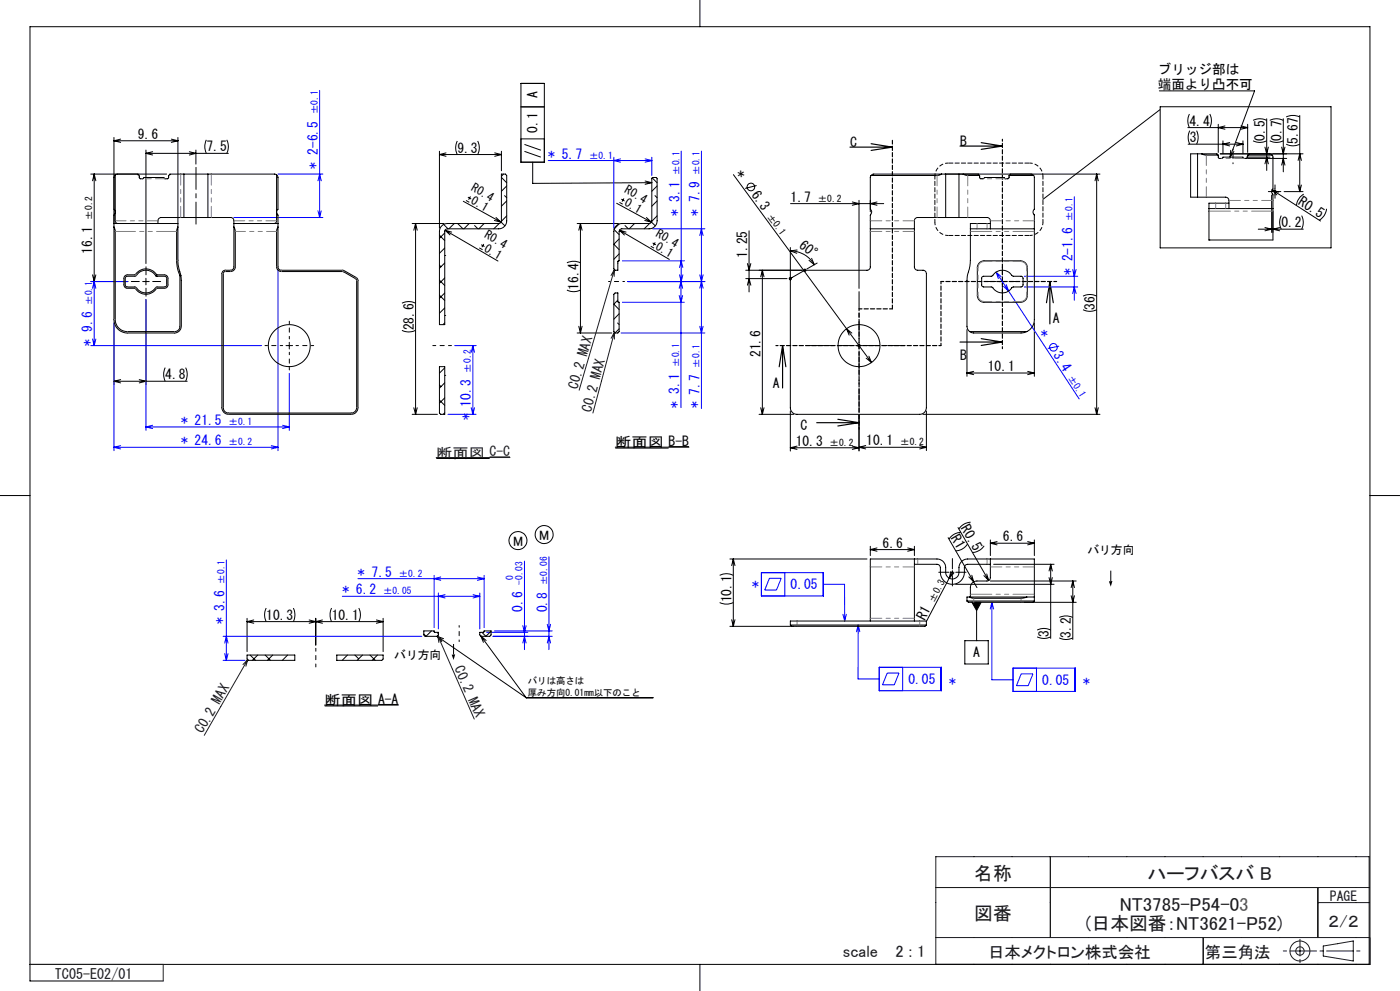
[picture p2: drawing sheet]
<svg xmlns="http://www.w3.org/2000/svg" width="420mm" height="297mm" viewBox="0 0 420 297" stroke-linecap="round" stroke-linejoin="round" font-family="sans-serif">
<g fill="none" stroke="#00f" stroke-width=".3">
<path d="M95.9 27.1v38.1M83.4 52.2h13.5M95.4 54.2l.5-2 .5 2M164.5 48.1h31M184.1 47.1v21.3M186.1 47.6l-2 .5 2 .5M193.5 47.6l2 .5M195.5 47.1v5.5M195.5 48.1l-2 .5M204.4 45.3v39.1l.5-2M210.4 45.3v77.1M322.3 59v31"/>
<path d="M70.2 65.2h26.7M95.4 63.2l.5 2M96.4 63.2l-.5 2M186.7 78.2h18.7M195.8 68.6h15.7M209.9 70.6l.5-2 .5 2M27.2 84.4h11.2M28.3 84.4v19.2M28.3 84.4l.5 2M28.3 84.4l-.5 2M34.2 96.8v38.3M43.8 89.8v39.2"/>
<path d="M83.4 81v54.1M186.3 99.8h25.2M186.7 90.6h18.6M188.3 84.4h23.2M203.8 86.4l.5-2v37.8M203.8 88.6l.5 2 .5-2M203.9 82.4l.9 4M203.9 80.2l.5-2 .5 2M209.9 82.4l1 4M209.9 97.8l.5 2 .5-2M210.9 82.4l-1 4M298.8 81.6l3.8 5.6"/>
<path d="M298.8 81.6l.7 1.9M298.8 81.6l1.6 1.3M301.1 85.8l1.5 1.4M301.9 85.3l.7 1.9M302.6 87.2l21.1 32.4M307.3 82.8h16M307.3 86h16M321.8 80.8l.5 2 .5-2M321.8 88l.5-2 .5 2M27.2 103.6h51.3M27.8 101.6l.5 2M28.8 101.6l-.5 2"/>
<path d="M86.8 111.9v17.1M136.4 103.6h6.4M141.9 103.6v20.6M141.9 103.6l.4 2M141.9 103.6l-.5 2M317.7 103.7l-3.4 .7M34.2 134.1h49.2M34.2 134.1l2 .4M36.2 133.6l-2 .5M43.8 127.9h43M43.8 127.9l2 .5M45.8 127.5l-2 .4"/>
<path d="M81.4 133.6l2 .5M83.4 134.1l-2 .4M84.8 127.5l2 .4M86.8 127.9l-2 .5M134.4 124.2h8.4M141.4 122.2l.5 2M142.3 122.2l-.4 2M67.9 167.8v30.1M102.7 178.7h41.2M107.4 173.4h37.8M130.2 172.4v15.7M131.5 177.7v10.8"/>
<path d="M132.2 172.9l-2 .5 2 .5M133.5 178.2l-2 .5 2 .5M141.9 178.2l2 .5M143.2 172.9l2 .5M143.9 177.7v10.8M143.9 178.7l-2 .5M145.2 172.4v15.7M145.2 173.4l-2 .5M157.3 168.2v26.5M164.7 166.9v27.8M228.4 171.6h18.6v7h-18.6zM230.8 173.3h3.6l-1.5 3.5h-3.5z"/>
<path d="M235.4 171.6v7M247 175.1h6.4v11M66.9 190.7h59.6M66.9 197.9h6.6M67.4 195.9l.5 2M67.4 192.7l.5-2 .5 2M68.4 195.9l-.5 2M146 189.5h12.3M147.9 190.7h17.8M148.3 189.1h17.4M156.8 192.7l.5-2 .5 2M156.8 187.5l.5 2 .5-2"/>
<path d="M164.2 192.7l.5-2 .5 2M164.2 187.1l.5 2 .5-2M252.9 184.1l.5 2M253.9 184.1l-.5 2M257.5 187.3l-.1 16.2h6.4M257.5 187.3l.5 2M257.5 187.3l-.5 2M263.8 200h18.6v7h-18.6zM270.8 200v7M297.6 180.5v23.2h6.3M297.6 180.5l.5 2M297.6 180.5l-.5 2"/>
<path d="M266.2 201.7h3.5l-1.4 3.5h-3.5zM303.9 200.2h18.6v7h-18.6zM306.4 202h3.5l-1.4 3.5h-3.6zM310.9 200.2v7"/>
<circle cx="316" cy="104.1" r="1.15"/>
</g>
<g fill="none" stroke="#000" stroke-width=".3">
<path d="M210 0v8M156.3 25h7v23.6h-7zM156.3 32h7M347.8 27.2h28.6l-7.4 19.9M348 32.9l-35.1 26.9M348.1 32h51.2v42.3h-51.2zM356.3 38.2h18M356.8 34.2l-.5 1.9 .5 2.1M356.9 39.2l-.5 1.8 .5 2.2M359 39.2l.4 1.8-.4 2.2M362.9 34.2l.5 1.9-.5 2.1M365.5 37.2v8.5"/>
<path d="M367.5 37.7l-2 .5 2 .5M372.3 37.7l2 .5M374.3 37.2v8.5M374.3 38.2l-2 .5M375.9 36.1l1.9-.5 2.2 .5M380 35.6v15.5M380.9 36.1l1.9-.5 2.2 .5M385 35.6v15.9M385.9 35.1l1.5-.5h1l1.5 .5M389.9 34.6v22.8M27.2 52.2h22.8M28.3 52.2v32.2"/>
<path d="M28.3 52.2l.5 2M28.3 52.2l-.5 2M34.2 41.2v25.9M34.2 42.2h19.2M34.2 42.2l2 .5M34.6 52.4v13.8l.3 .6 .5 .2M34.6 52.4l-.4 .8M35.2 52.2l-.6 .2M36.2 41.7l-2 .5M41.4 52.2l.4 .4v.8l.3 .2 .9-.1 .2-.3h6l.3 .4h.8l.7-1.4h4.2M43.8 45v34M43.8 46h24.7"/>
<path d="M43.8 46l2 .5M45.8 45.5l-2 .5M51.4 41.7l2 .5M53.4 41.2v25.9M53.4 42.2l-2 .5M55.2 52.2h7.2M55.2 52.2v13M56.8 45.5l2 .5-2 .5M58.8 45v4.2M61.9 41.9l-.4 1.6v.9l.4 1.6M62.4 52.2h20.1l.5 .2M62.4 52.2v13"/>
<path d="M68 41.9l.5 1.9-.5 2.2M83 52.4v13.8a.78 .78 0 0 1-.8 .8M83 52.4l.4 .8v9.5a1.23 1.23 0 0 0 0 1.8v2.5M131.8 45.3v23.1M131.8 46.3h18.6M131.8 46.3l2 .5M133.8 45.8l-2 .5M137.2 42.3l-.5 1.8 .5 2.2M140.4 59.1l1 .6M141.1 58.9l-.5 1M143.3 42.3l.5 1.8-.5 2.2M148.4 45.8l2 .5"/>
<path d="M150.4 45.3v5.9M150.4 46.3l-2 .5M150.4 53.2l1.6 1.6M151.1 52.2l-.7 .6M151.4 58.6l.6 .7M152 55.7l-1.6 1.6M156.3 41.6h7M157.3 45.4l4.9 1.7M157.3 43.3l4.9 1.7M159.8 48.6v6.4l35.7-.3M186.4 59.7l1 .6M187.2 59.5l-.6 .9"/>
<path d="M193.5 54.3l2 .4M195.5 54.7l-2 .5M195.7 53.3l1.4 1.5M195.7 53.3l1.1-.1 .3 .3v12.7a2.41 2.41 0 0 1-2.4 2.4h-8.2l-.6 .3-.2 9.3-.4 .1v2.7h-.8l-.3-.4v-11.2a2.41 2.41 0 0 1 2.3-2.4h8.2l.7-.4zM196.5 58.6l.6 .7M197.1 55.7l-1.6 1.6M220 52.3l41.4 56.4M227 55.6l-3.4 .9M261.3 52.6l-.2 .5v10.4M282.5 52.2l-1.4 .4h-19.8M282.5 52.2h1.2M282.5 52.2h-20.4l-.8 .4"/>
<path d="M283.5 52.2h46.5M283.7 52.2h4M283.7 52.2v13M287.7 52.2h1.2l1.4 .4h3.6M287.7 52.2v13M293.5 52.2l.4 .4M293.9 52.6v.7l.3 .3 .9-.1 .2-.3h6l.3 .4h.8l.3-.3 .1-.7M302.8 52.6h7.3M303.1 52.2l-.3 .4M309.3 52.2l.8 .4M310.1 52.6l.2 .4v9.7a1.44 1.44 0 0 0 0 1.8v4.1M329 52.2v72"/>
<path d="M329 52.2l.5 2M329 52.2l-.5 2M356.4 43.2h16.5M359.3 59.1h8.4a1.3 1.3 0 0 1 1 1.8v1.6M359.3 46.1h1.2M359.3 46.1h-2.1v13h2.1M359.3 46.1v13M360.5 46.1l1.4 .4h3.5M360.5 46.1h4.6l.3 .4M365.4 46.5l.1 .7 .2 .3h.9l.3-.4h6l.3 .4h.9l.2-1M366.1 46.1h24.8M366.9 42.2v3.9"/>
<path d="M368.9 42.7l-2 .5 2 .5M369.2 45l-.2 2.1M370.2 45.4l-1.2 1.7M370.9 42.7l2 .5M372.9 42.2v3.9M372.9 43.2l-2 .5M373.9 47.1h7.1M374.3 47.5h11.7M374.3 46.5h7.4M374.7 46.1l-.4 .4M375.9 42.2l1.9 .5 2.2-.5M379.5 44.1l.5 2 .5-2"/>
<path d="M379.5 49.1l.5-2 .5 2M380.9 46.1l.8 .4M380.9 42.2l1.9 .5 2.2-.5M381.5 58.5v11.2M381.5 57.4h2M381.6 56.9l14.6 9.3M381.6 56.9l1.4 1.5M381.6 56.9l2 .7M381.7 46.5l.2 .5v9.7a1.32 1.32 0 0 0 0 1.7v4.1M382.5 56.4v2.1M384.5 44.1l.5 2 .5-2M384.5 49.5l.5-2 .5 2"/>
<path d="M385.2 57.4h5.7M385.9 43.2l1.8 .5 2.2-.5M389.4 48.1l.5-2 .5 2M389.4 55.5l.5 1.9M390.4 55.5l-.5 1.9M391.1 58.2l-1.6 1.6-.6 1.8M34.2 68l.4 1v26.8a3.6 3.6 0 0 0 3.6 3.6h14.2a1.57 1.57 0 0 0 1.6-1.6v-15.2M34.2 68v27.8a4 4 0 0 0 4 4h14.2a2.05 2.05 0 0 0 2-2l-.1-15.3M34.2 68v-1h19.2v1M34.2 62.7a1.23 1.23 0 0 1 0 1.8M53.4 68l-.4 1.4v8.6a11.2 11.2 0 0 0 1 4.6M53.4 68v10.5l.9 4"/>
<path d="M55.2 65.2h7.2M55.2 65.2h-6.8a1.45 1.45 0 0 0-1 1.8M62.4 65.2h6.8a1.45 1.45 0 0 1 1 1.8M70.2 68l.4 1.4v10.6a1.45 1.45 0 0 1-1.4 1.4h-1.7l-.5 .5v40.3a1.57 1.57 0 0 0 1.6 1.6h36.8a1.63 1.63 0 0 0 1.6-1.6l-.1-38.5-4-2.3h-18.5a1.45 1.45 0 0 1-1.4-1.4v-10.6l.4-1.4M70.2 68v12a1.02 1.02 0 0 1-1 1h-1.6a1.02 1.02 0 0 0-1 1v40.2a1.99 1.99 0 0 0 2 2h36.8a1.99 1.99 0 0 0 2-2l-.1-38.5-.4-.5-3.9-2.2h-18.6a1.02 1.02 0 0 1-1-1v-12M70.2 67v1M70.2 67h13.2M83.4 67v1M123.6 67h9.6M124.7 67v57.2M124.7 67l.5 2M124.7 67l-.6 2"/>
<path d="M131.8 79.5l.5 .4M131.8 70.5l1.6 1.6M132.5 67.7l.8-.5 .9-.2 15.9-.2 .3-.4v-14.2h1.2l.4 .4v13.6a2.41 2.41 0 0 1-2.4 2.4h-15.4l-.6 .3-.2 28.4h-1.6v-27.9l.2-.9zM133.1 67.3l1.3 1.3M133.4 76.6h.1M133.4 69.8l-1.6 1.6M133.4 74.3l-1.6 1.6M133.4 78.8l-1.6 1.6M133.5 69l15.9 9.2M133.5 69l1.5 1.4M133.5 69l2 .6M136.3 67l-1.6 1.6"/>
<path d="M137.3 67l1.6 1.6M139 60.3l11.3 6.3M139.8 60.1l1 .5M140.8 67l-1.6 1.6M142.4 67.6l1 1M143.8 74.3l1 .6M144.4 73.3l.9 .6M145.1 73.1l-.5 1M145.2 67l-1.5 1.6M148.3 66.1l2 .5M148.8 65.2l1.5 1.4M149.8 67l-1.7 1.6"/>
<path d="M150.3 66.6l1.2 1.1M152 60.2l-1.6 1.6M152 64.7l-1.6 1.6M170.1 78.8l1.5-.5h1l1.5 .5M173.1 67h12.4M174.1 67v32.8M174.1 67l.5 2M174.1 67l-.5 2M184.2 68.8l1.5 1.5M185 60.9l10.4 5.7M185.3 78.8v.1M185.7 67.1l-1.4 1.5"/>
<path d="M185.7 71.6l-1.6 1.6 1.6 1.6M185.7 76.1l-1.6 1.6M185.8 60.6l1 .6M185.8 69l15 8.7M185.8 69l1.5 1.4M185.8 69l2 .6M187.5 67.6l1 1M190.4 67l-1.6 1.6M193.4 66.1l2 .5M193.9 65.2l1.5 1.4M194.9 67l-1.6 1.6M195.2 73.8l1 .6"/>
<path d="M195.4 66.6l1.2 1.1M195.8 72.8l1 .6M196.6 72.6l-.6 1M197.1 60.2l-1.6 1.6M197.1 64.7l-1.6 1.6M224.2 79l.5 2 .5-2M224.7 69.2v18.3M237.1 75.2a8.3 8.3 0 0 1 7.2 4.1M237.1 75.2l1.9 .7M237.2 61h27.9M239.1 74.9l-2 .3M242.7 78l1.6 1.3"/>
<path d="M243.5 77.4l.8 1.9M245.1 78.8l-3 1.8M255.7 60.5l2 .5-2 .5M257.7 60v26.4M261.1 62.7a1.35 1.35 0 0 1 0 1.8v4.1M261.1 68.6v11.4a1.02 1.02 0 0 1-1 1h-19.2M261.1 68.6h13.2M263.1 60.5l-2 .5 2 .5M274.3 68.6v11.4a1.02 1.02 0 0 0 1 1h1.6a1.02 1.02 0 0 1 1 1v40.2a1.99 1.99 0 0 1-2 2h-36.8a1.99 1.99 0 0 1-2-2v-48M283.7 65.2h-8.4a1.23 1.23 0 0 0-1 1.8v1.6M283.7 65.2h4M287.7 65.2h8.4a1.26 1.26 0 0 1 1 1.8v1.6"/>
<path d="M291.1 68.6h6M291.1 68.6v10.3l-1 5.1v13.8l.2 .9 .6 .7M293.8 78.8l1.4-.6h11a1.99 1.99 0 0 1 2 2v8.4a1.99 1.99 0 0 1-2 2h-11a2.05 2.05 0 0 1-2-2v-8.4zM297.1 67h-6v1.6M297.1 68.6h13.2M310.3 68.6v27.2a3.9 3.9 0 0 1-2.3 3.6M362.7 62.5h6M362.7 62.5v9.4M362.7 71.9h.1M368.7 60.9h-6v1.6M368.7 62.5h13.2M377.5 68.7h13.5"/>
<path d="M379.5 68.2l2 .5-2 .5M381.9 62.5v9.4h-19.2M383.9 68.2l-2 .5 2 .5M384.4 64.6l-.5 1.9 .5 2.2M390.5 64.6l.5 1.9-.5 2.2M398 62.6l-.8 2.1-1.4 1.3M27.2 84.4h11.2M27.8 82.4l.5 2M28.8 82.4l-.5 2M34.2 96.8v18.4M37.5 82.7l.7-.3h2.2a4 4 0 0 1 6.6 0h2.4a1.02 1.02 0 0 1 1 1v2a.97 .97 0 0 1-1 1h-2.3a4 4 0 0 1-6.7 0h-2.2a.97 .97 0 0 1-1-1v-2zM37.7 83l.4-.2h2.5a3.7 3.7 0 0 1 6.2-.1l2.7 .1 .5 .6-.2 2.4-2.8 .2a3.9 3.9 0 0 1-5.4 1l-1-1-2.9-.2-.1-.4z"/>
<path d="M42.8 84.4h2M43.8 83.4v2M43.8 89.8v25.4M47 82.4l-.2 .3M54.3 82.5l-.3 .1M120.6 99l1.8 .5 2.3-.5M120.6 90.9l1.8-.5 2.3 .5M131.8 88.5l1.6 1.6M131.8 84l1.6 1.6M133.4 94.5h.1M133.4 83.3l-1.6 1.6M133.4 87.8l-1.6 1.6"/>
<path d="M133.4 92.3l-1.6 1.6M133.4 96.8l-.5 .5M170.1 86.9l1.8 .5 2.2-.5M173.1 99.8h10.5M173.6 97.8l.5 2M174.6 97.8l-.5 2M184.2 88.2l.3-.4h.8v2.6l.4 .2v8.8l-.4 .4h-.8l-.3-.4zM185.2 87.8l.1 .1M185.3 96.8l.4 .5M185.3 90l-1.2 1.2 1.6 1.6M185.7 94l-1.6 1.7M185.7 98.6l-1.2 1.2"/>
<path d="M223.7 81h17M223.7 83.5h12.4M224.2 85.5l.5-2 .5 2M228.7 81v43.2M228.7 81l.5 2M228.7 81l-.5 2M236.6 83.5h1M236.7 83.1l.8 .8M237.5 83.1l-.8 .8M241.1 80.6l.7 .7M241.4 80.5v1M241.7 81l-4.1 2.2-.5 .9"/>
<path d="M241.8 80.6l-.7 .7M255.6 99.8l-1.6-1.3 .7 1.9M290.1 98.8v14M290.9 99.4l1.2 .4h14.2l1.7-.4M290.9 99.4h17.1M294.6 83l.4-.2h2.5a3.9 3.9 0 0 1 5.4-1.1l.9 1.1h2.6l.5 .6-.2 2.4-2.8 .2a3.7 3.7 0 0 1-6.3 0l-2.9-.2-.2-.3zM299.7 84.4h2M300.7 83.4v2M310.3 96.8v16M324.9 92.8l1.9 .5 2.2-.5M324.9 88.8l1.9-.5 2.2 .5M34.2 114.3h22"/>
<path d="M34.2 114.3l2 .5M36.2 113.8l-2 .5M41.8 113.8l2 .5-2 .5M49.6 110.2l-.5 1.5v1l.5 1.6M55.7 110.2l.5 1.9-.5 2.2M85.8 103.6h2M86.8 102.6v2M131.8 109.9h1.6v14.3h-1.2l-.4-.4zM131.8 119.9l1.6 1.6M131.8 115.4l.5 .4M133.4 112.5h.1M133.4 110.2l-1.6 1.6"/>
<path d="M133.4 114.7l-1.6 1.6M133.4 119.2l-1.6 1.6M256.7 103.6h2M257.4 103.2l.7 .7M257.7 102.6v2M258.1 103.2l-.7 .7M259.9 107.3l1.5 1.4M260.7 106.7l.7 2M290.1 111.8h20.2M290.1 111.8l2 .5M292.1 111.3l-2 .5M308.3 111.3l2 .5"/>
<path d="M310.3 111.8l-2 .5M123.6 124.2h7.6M124.1 122.2l.6 2M125.2 122.2l-.5 2M130.9 137.4h16M133.4 123.7l-.4 .5M146.9 137h6.1M184.6 134h22.1M184.6 134.3h16M200.6 133.8h6.1M227.7 124.2h10.4M228.2 122.2l.5 2"/>
<path d="M229.2 122.2l-.5 2M237.1 123.2v12M237.1 134.2h20.6M237.1 134.2l2 .5M239.1 133.7l-2 .5M255.7 133.7l2 .5M257.7 124.5v10.7M257.7 134.1h20.2M257.7 134.1l2 .4M257.7 134.2l-2 .5M259.7 133.5l-2 .6M275.9 133.5l2 .6"/>
<path d="M276.9 124.2h53.1M277.9 123.2v11.8M277.9 134.1l-2 .4M328.5 122.2l.5 2M329.5 122.2l-.5 2M0 148.5h9M287.4 158.1l9.2 15.9M288.2 159.6l-1.9 .5-1.6 1.5M291.2 156.5l-1.9 .5-1.6 1.5M411 148.5h9M215.9 172.4l1.9-.5 2.2 .5M219 167.5h41.1"/>
<path d="M220 167.5v20.2M220 167.5l.5 2M220 167.5l-.5 2M261.1 163.7v2.8M261.1 164.7h13.2M261.1 164.7l2 .5M263.1 164.2l-2 .5M272.3 164.2l2 .5M274.3 167.5v18.6M274.3 167.5h-13.2v18.6M274.3 167.5h6.8a2.57 2.57 0 0 1 2.6 2.6 3.1 3.1 0 0 0 .6 2.8 1.99 1.99 0 0 0 2.2 .4 1.99 1.99 0 0 0 1.2-1.8 3.3 3.3 0 0 1 1.3-3.6l1.3-.4h6.8M274.3 169.1h6.8a1.02 1.02 0 0 1 1 1 4 4 0 0 0 3.1 5 3.6 3.6 0 0 0 4.1-3.6v-1.4a.96 .96 0 0 1 1-1h6.8"/>
<path d="M274.3 163.7v2.8M274.3 164.7l-2 .5M284.4 161.1l7.7 13.3M284.8 173.3l-6.9 13M285.2 171.5h1M285.3 171.3l-.5 2M285.7 171v1M285.7 171.5l-.9 1.8M286.1 171.8l-1.3 1.5M286.7 175.1h29.5M290.2 163.1l-1.6 1.5-1.9 .5M290.7 172.9l1.4 1.5"/>
<path d="M290.9 178.9l1.2 .4h14.2l1.7-.4M290.9 178.9h-.8v1.2M290.9 178.9h17.1M291.5 172.4l.6 2M292.1 174.4l1 1.7M295.2 172.5l1.4 1.5M295.2 163.6l-1.3 1.3-2.2 .7M296 172l.6 2M297.1 167.5v5.6a1.02 1.02 0 0 1-1 1h-3a1.93 1.93 0 0 0-2 2v2.8M297.1 167.5h13.2v11.4M297.1 174.1h25.8M297.1 161.8v4.7"/>
<path d="M297.1 162.8h13.2M297.1 162.8l2 .5M298.1 169.1h18.1M299.1 162.3l-2 .5M308 178.9h2.3M308.3 162.3l2 .5M310.3 178.9v1.2M310.3 161.8v4.7M310.3 162.8l-2 .5M314.7 173.1l.5 2 .5-2M315.2 169.1v22.2M315.2 169.1l.5 2"/>
<path d="M315.2 169.1l-.5 2M321.3 178.5l.5 2 .5-2M321.8 174.1v17.6M321.8 174.1l.5 2M321.8 174.1l-.5 2M333.2 171v3.2M74.1 186.3h40.8M74.1 185.3v10M74.1 186.3l2 .5M74.1 196.3h14.3v1.6h-13.9l-.4-.4zM75 196.3l1.7 1.6M76.1 185.8l-2 .5"/>
<path d="M77.3 196.3l-1.6 1.6M79.6 196.3l1.5 1.6M79.9 182.2l-.5 1.9 .5 2.2M81.8 196.3l-1.6 1.6M86.3 196.3l-1.6 1.6M88 182.2l.5 1.9-.5 2.2M92.7 185.8l2 .5M94.7 185.3v8M94.7 186.3l2 .5M94.7 186.3l-2 .5M96.7 185.8l-2 .5M99.5 182.2l-.5 1.6 .1 1.6 .4 .9"/>
<path d="M101 196.3h13.9v1.2l-.4 .4h-13.5zM104.2 196.3l-1.5 1.6M106.5 196.3l1.1 1.1M107.6 182.2l.5 1.9-.5 2.2M108.8 196.3l-1.7 1.6M111 196.3l1.6 1.6M112.9 185.8l2 .5M113.2 196.3l-1.5 1.6M114.9 185.3v10M114.9 186.3l-2 .5M127.1 189.1h3.1l.2 .4h1.1v.8l-.4 .4h-3.6l-.4-.4zM129.4 189.1l-1.6 1.6-.7-.7"/>
<path d="M131.1 190.7l26.8 18.4M131.1 190.7l2 .7M131.1 190.7l1.4 1.6M131.2 189.6l.3 .3M136.1 193v3.1M143.9 189.5h1.2l.1-.4h2.1v1.2l-.4 .4h-2.6l-.4-.4zM144.3 190.6l13.6 18.5M144.3 190.6l1.5 1.3M144.3 190.6l.7 1.9M147.3 189.2l-1.5 1.5-1.2-1.2M215.9 180.6l1.6 .4h.9l1.6-.4M219 187.7h19.1"/>
<path d="M219.5 185.7l.5 2M220.5 185.7l-.5 2M237.1 187.3a2.04 2.04 0 0 0 2 .4h37.1a1.73 1.73 0 0 0 1.7-.4M237.1 187.3h40.8M237.1 187.3v-1.2h40.8v1.2M289.5 192h7v7h-7zM290.1 180.1h20.2M290.1 180.1a2.04 2.04 0 0 0 2 .4h17.8l.4-.4M291.6 180.5h2.8l-1.4 2.5zM293 180.5v11.5M307.3 180.5h15.6M311.1 190.8l1.9 .5 2.2-.5"/>
<path d="M311.1 188.8l1.9-.5 2.2 .5M317.8 191.2l1.9 .5 2.1-.5M317.8 185.1l1.5-.5h1l1.5 .5M97.4 211.3h22.1M97.4 211.6h16M113.4 211.1h6.1M157.9 209.1h38M9 289h402v-281h-402v286h40M210 289v8"/>
<circle cx="225.3" cy="56" r="1.15"/>
<circle cx="86.8" cy="103.6" r="6.3"/>
<circle cx="257.7" cy="103.6" r="6.3"/>
<circle cx="155.4" cy="162" r="2.7"/>
<circle cx="163.3" cy="160.2" r="2.7"/>
</g>
<path d="M332.7 174.2l1-.1-.5 1.7zM135.5 196.2l1.1-.1-.5 1.7zM291.6 180.5h2.8l-1.4 2.5z" fill="#000"/>
<path d="M284.5 48.9a4 4 0 0 0-4 4M308.9 48.9a4 4 0 0 1 4 4M280.5 66.6a4 4 0 0 0 4 4M312.9 66.6a4 4 0 0 1-4 4" fill="none" stroke="#000" stroke-width=".3" stroke-dasharray="1.3 .6" stroke-dashoffset=".4" stroke-linecap="butt"/>
<g fill="none" stroke="#191924" stroke-width=".3">
<path d="M184.3 80.8v2M184.3 80.8l-1 1.8M184.3 80.8l-10.6 36.1M184.3 99.6v2M184.3 99.6l-1 1.8M184.3 99.6l-6.4 24.2M130.8 137.1h22.2M74.3 197.7l-.5 2M74.3 197.7l-1.4 1.5M74.3 197.7l-13 22.7M131.3 190.5l1.3 1.6M131.3 190.5l.4 2"/>
<path d="M131.3 190.5l11 25M280.7 256.7h130v32.3h-130zM315.1 256.7v24.3M280.7 266h130M395.4 266v15M395.4 270.5h15.3M9 289h40v5M280.7 281h130M361 281v8M385 285h1M387 285h8M390 281.5v5"/>
<path d="M390 287.5v1M396 285h1M397 283.5l9-1.5v6l-9-1.5zM398 285h8M407 285h1M411 281v8"/>
<circle cx="390" cy="285" r="1.26"/>
<circle cx="390" cy="285" r="3"/>
</g>
<path d="M187.4 84.4h-4.8M137.7 192.3v-4.8" fill="none" stroke="#000" stroke-width=".3" stroke-dasharray="30.5 1.3 1.3 1.3" stroke-dashoffset="30"/>
<path d="M135.4 103.6h-5.6M94.7 194.3v5.6" fill="none" stroke="#000" stroke-width=".3" stroke-dasharray="30.5 1.3 1.3 1.3" stroke-dashoffset="29.6"/>
<g fill="none" stroke="#000" stroke-width=".3" stroke-dasharray="30.5 1.3 1.3 1.3">
<path d="M381.5 57.4h-1M382.5 56.4v-1M382.5 58.4v1M383.5 57.4h.7M41.8 84.4h-2.4M43.8 82.4v-2.4M43.8 86.4v2.4M45.8 84.4h2.4M298.7 84.4h-2.4M300.7 82.4v-2.4M300.7 86.4v2.4M302.7 84.4h2.4"/>
<path d="M284.7 171.5h-3.1M285.7 170.5v-3.1M285.7 172.5v3.1M286.7 171.5h3.1"/>
</g>
<path d="M257.7 101.6v-14.2" fill="none" stroke="#000" stroke-width=".3" stroke-dasharray="30.5 1.3 1.3 1.3" stroke-dashoffset="25.3"/>
<path d="M255.7 103.6h-12.7" fill="none" stroke="#000" stroke-width=".3" stroke-dasharray="30.5 1.3 1.3 1.3" stroke-dashoffset="26"/>
<path d="M257.7 105.6v17.9" fill="none" stroke="#000" stroke-width=".3" stroke-dasharray="30.5 1.3 1.3 1.3" stroke-dashoffset="23.4"/>
<path d="M259.7 103.6h11.7" fill="none" stroke="#000" stroke-width=".3" stroke-dasharray="30.5 1.3 1.3 1.3" stroke-dashoffset="26.6"/>
<path d="M369.9 49.1v-4.4" fill="none" stroke="#000" stroke-width=".3" stroke-dasharray="30.5 1.3 1.3 1.3" stroke-dashoffset="30.2"/>
<path d="M58.8 50.2v17" fill="none" stroke="#000" stroke-width=".3" stroke-dasharray="30.5 1.3 1.3 1.3" stroke-dashoffset="23.9"/>
<path d="M84.8 103.6h-5.3M86.8 101.6v-5.3M86.8 105.6v5.3M88.8 103.6h5.3" fill="none" stroke="#000" stroke-width=".3" stroke-dasharray="30.5 1.3 1.3 1.3" stroke-dashoffset="29.7"/>
<g fill="none" stroke="#000" stroke-width=".35">
<path d="M255 44.1h12.7M261.3 43.1l6.4 1M267.7 44.1l-6.4 1M288 43.8h12.7M294.4 42.8l6.3 1M300.7 43.8l-6.3 1M315 84.4v12.7M315 84.4l1 6.3M315 84.4l-1.1 6.3M234.8 103.6v12.7M234.8 103.6l1 6.3M234.8 103.6l-1 6.3"/>
<path d="M288 102.5h12.7M294.4 101.5l6.3 1M300.7 102.5l-6.3 1M245 126.7h12.7M251.4 125.7l6.3 1M257.7 126.7l-6.3 1"/>
</g>
<path d="M282.3 103.6h-49.5M282.3 103.6v-19.2" fill="none" stroke="#000" stroke-width=".35" stroke-dasharray="1.3 .6" stroke-dashoffset=".6"/>
<path d="M267.7 92.6h-10M282.3 84.4h34.7" fill="none" stroke="#000" stroke-width=".35" stroke-dasharray="1.3 .6" stroke-dashoffset=".4"/>
<path d="M300.7 41.7v62.8M257.7 92.6v36" fill="none" stroke="#000" stroke-width=".35" stroke-dasharray="1.3 .6" stroke-dashoffset=".7"/>
<path d="M267.7 42.1v50.5" fill="none" stroke="#000" stroke-width=".35" stroke-dasharray="1.3 .6" stroke-dashoffset=".1"/>
<path d="M284.5 48.9h24.4M284.5 70.6h24.4" fill="none" stroke="#000" stroke-width=".3" stroke-dasharray="1.3 .6" stroke-dashoffset="-.1"/>
<path d="M280.5 52.9v13.7M312.9 52.9v13.7" fill="none" stroke="#000" stroke-width=".3" stroke-dasharray="1.3 .6" stroke-dashoffset=".5"/>
<path d="M261.1 66.2h13.2M274.3 69.4h-13.2M297.1 66.2h13.2M368.7 60.1h13.2M274.3 169.9h-13.2M310.3 169.9h-13.2M261.1 185.3h13.2" fill="none" stroke="#808080" stroke-width=".3" stroke-dasharray="6.3 1.3 1.3 1.3 1.3 1.3" stroke-dashoffset="2.9"/>
<path d="M361.9 59.1v-12.6M281.1 65.2v-12.6M290.3 65.2v-12.6" fill="none" stroke="#808080" stroke-width=".3" stroke-dasharray="6.3 1.3 1.3 1.3 1.3 1.3" stroke-dashoffset="3.2"/>
<path d="M49.6 53.6h-6.8M301.7 53.6h-6.8M373.3 47.5h-6.8" fill="none" stroke="#808080" stroke-width=".3" stroke-dasharray="6.3 1.3 1.3 1.3 1.3 1.3" stroke-dashoffset="3.4"/>
<g fill="none" stroke="#808080" stroke-width=".3" stroke-dasharray="6.3 1.3 1.3 1.3 1.3 1.3">
<path d="M53.4 78h-.4M70.6 80h-.4M83.4 80h-.4M293.1 68.6v-1.6M295.2 78.4v-.2M295.2 78.4a1.8 1.8 0 0 0-1.8 1.8M296.1 68.6v-1.6M306.2 78.4v-.2M364.7 62.5v-1.6M367.7 62.5v-1.6M34.6 95.8h-.4M37.6 83.4h-.4"/>
<path d="M37.6 85.4h-.4M38.2 99.8v-.4M38.2 82.8v-.4M38.2 86v.4M40.5 86v.4M40.5 82.4v.4M40.6 86.5l.4-.3M41 82.5l-.4-.2M46.6 86.2l.4 .3M47.1 86.4v-.4M49.4 82.8v-.4M49.4 86v.4"/>
<path d="M50 83.4h.4M50 85.4h.4M52.4 99.4v.4M54 97.8h.4M67 82h-.4M67.6 81v.4M69.2 81v.4M84.4 81v.4M102.8 81.4v-.4M103.1 81.4l.2-.3M106.7 83.5l.2-.3M107.4 84h-.4"/>
<path d="M293.4 88.6h-.2M293.4 88.6a1.8 1.8 0 0 0 1.8 1.8M293.4 80.2h-.2M295.2 90.4v.2M306.2 90.6v-.2M306.2 90.4a1.8 1.8 0 0 0 1.8-1.8M308 88.6h.2M308 80.2h.2M308 80.2a1.8 1.8 0 0 0-1.8-1.8M67 122.2h-.4M68.6 123.8v.4M105.4 123.8v.4"/>
<path d="M107 122.2h.4M275.3 169.1v-1.6M292.1 179.3v.8M296.1 169.1v-1.6M306.3 179.3v.8M239.1 187.7v-.4M239.1 186.1v1.2M275.9 187.7v-.4M275.9 187.3v-1.2M292.1 180.5v-.4M306.3 180.1v.4"/>
</g>
<path d="M310.3 69.4h-19.2M381.9 63.3h-19.2M291.1 178.1h19.2" fill="none" stroke="#808080" stroke-width=".3" stroke-dasharray="6.3 1.3 1.3 1.3 1.3 1.3" stroke-dashoffset="-.1"/>
<path d="M293.4 80.2v8.4M308 88.6v-8.4" fill="none" stroke="#808080" stroke-width=".3" stroke-dasharray="6.3 1.3 1.3 1.3 1.3 1.3" stroke-dashoffset="5.3"/>
<path d="M306.2 78.4h-11M295.2 90.4h11" fill="none" stroke="#808080" stroke-width=".3" stroke-dasharray="6.3 1.3 1.3 1.3 1.3 1.3" stroke-dashoffset="4"/>
<path d="M83 69.4h-12.4" fill="none" stroke="#808080" stroke-width=".3" stroke-dasharray="6.3 1.3 1.3 1.3 1.3 1.3" stroke-dashoffset="3.3"/>
<path d="M53 69.4h-18.4" fill="none" stroke="#808080" stroke-width=".3" stroke-dasharray="6.3 1.3 1.3 1.3 1.3 1.3" stroke-dashoffset=".3"/>
<path d="M63.4 52.2v13M54.2 65.2v-13" fill="none" stroke="#808080" stroke-width=".3" stroke-dasharray="6.3 1.3 1.3 1.3 1.3 1.3" stroke-dashoffset="3"/>
<path d="M34.6 66.2h12.8M70.2 66.2h12.8" fill="none" stroke="#808080" stroke-width=".3" stroke-dasharray="6.3 1.3 1.3 1.3 1.3 1.3" stroke-dashoffset="3.1"/>
<g font-size="5.6" fill="#191924">
<text x="292.3" y="263.7">名称</text>
<text x="344.3" y="263.7">ハーフバスバ B</text>
<text x="292.3" y="275.9">図番</text>
<text x="335.9" y="273">NT3785-P54-03</text>
<text x="325.7" y="278.7">(日本図番：NT3621-P52)</text>
</g>
<g font-size="4.9" fill="#191924">
<text x="398.5" y="277.8">２/２</text>
<text x="252.8" y="286.9">scale</text>
<text x="268.7" y="286.9">2 : 1</text>
<text x="296.4" y="287.1">日本メクトロン株式会社</text>
<text x="361.5" y="287.1">第三角法</text>
</g>
<text font-size="4.2" fill="#191924" x="16.5" y="293.4">TC05-E02/01</text>
<g font-size="4.1">
<text x="347.4" y="22.1">ブリッジ部は</text>
<text x="161.3" y="29.5" transform="rotate(-90 161.3 29.5)">A</text>
<text x="347.4" y="26.6">端面より凸不可</text>
<text x="41.3" y="41.6">9.6</text>
<text x="161.3" y="39.9" transform="rotate(-90 161.3 39.9)">0.1</text>
<text x="356.8" y="37.6">4.4</text>
<text x="61.9" y="45.4">7.5</text>
<text x="137.2" y="45.7">9.3</text>
<text x="255" y="43.9">C</text>
<text x="288" y="43.6">B</text>
<text x="356.9" y="42.6">3</text>
<text x="379.4" y="42.2" transform="rotate(-90 379.4 42.2)">0.5</text>
<text x="384.4" y="42.2" transform="rotate(-90 384.4 42.2)">0.7</text>
<text x="389.4" y="43.2" transform="rotate(-90 389.4 43.2)">5.67</text>
<text x="220.5" y="52" transform="rotate(54 220.5 52)">*</text>
<text x="225.2" y="58.4" transform="rotate(54 225.2 58.4)">6.3</text>
<text x="237.2" y="60.4">1.7</text>
<text x="389.2" y="61.1" transform="rotate(33 389.2 61.1)">R0.5</text>
<text x="384.4" y="68.1">0.2</text>
<text x="27.7" y="76" transform="rotate(-90 27.7 76)">16.1</text>
<text x="224.2" y="77.3" transform="rotate(-90 224.2 77.3)">1.25</text>
<text x="239.5" y="74" transform="rotate(38 239.5 74)">60°</text>
<text x="173.6" y="86.9" transform="rotate(-90 173.6 86.9)">16.4</text>
<text x="328.4" y="92.8" transform="rotate(-90 328.4 92.8)">36</text>
<text x="124.1" y="99" transform="rotate(-90 124.1 99)">28.6</text>
<text x="315.8" y="96.9">A</text>
<text x="228.2" y="107.1" transform="rotate(-90 228.2 107.1)">21.6</text>
<text x="288" y="107.8">B</text>
<text x="49.6" y="113.7">4.8</text>
<text x="296.3" y="111.2">10.1</text>
<text x="231.9" y="116.1">A</text>
<text x="240.2" y="128.8">C</text>
<text x="184.6" y="134">断面図 B-B</text>
<text x="238.7" y="133.6">10.3</text>
<text x="259.9" y="133.4">10.1</text>
<text x="161.8" y="161.8">M</text>
<text x="285.2" y="161.3" transform="rotate(60 285.2 161.3)">R1</text>
<text x="288.2" y="158.2" transform="rotate(60 288.2 158.2)">R0.5</text>
<text x="153.9" y="163.7">M</text>
<text x="264.8" y="164.1">6.6</text>
<text x="300.9" y="162.2">6.6</text>
<text x="79.9" y="185.7">10.3</text>
<text x="99.5" y="185.7">10.1</text>
<text x="219.4" y="180.6" transform="rotate(-90 219.4 180.6)">10.1</text>
<text x="277.4" y="186" transform="rotate(-62 277.4 186)">R1</text>
<text x="314.7" y="190.8" transform="rotate(-90 314.7 190.8)">3</text>
<text x="321.3" y="191.2" transform="rotate(-90 321.3 191.2)">3.2</text>
<text x="292" y="197">A</text>
<text x="97.4" y="211.3">断面図 A-A</text>
</g>
<g font-size="4.1" fill="#00f">
<text x="164.5" y="47.5">* 5.7</text>
<text x="95.3" y="50.5" transform="rotate(-90 95.3 50.5)">* 2-6.5</text>
<text x="203.8" y="64.6" transform="rotate(-90 203.8 64.6)">* 3.1</text>
<text x="209.9" y="64.6" transform="rotate(-90 209.9 64.6)">* 7.9</text>
<text x="321.8" y="82.4" transform="rotate(-90 321.8 82.4)">* 2-1.6</text>
<text x="311.5" y="99.8" transform="rotate(57 311.5 99.8)">*</text>
<text x="27.7" y="103.6" transform="rotate(-90 27.7 103.6)">* 9.6</text>
<text x="315.9" y="106.4" transform="rotate(57 315.9 106.4)">3.4</text>
<text x="141.3" y="125.9" transform="rotate(-90 141.3 125.9)">* 10.3</text>
<text x="203.7" y="122.2" transform="rotate(-90 203.7 122.2)">* 3.1</text>
<text x="209.9" y="122.4" transform="rotate(-90 209.9 122.4)">* 7.7</text>
<text x="54.3" y="127.4">* 21.5</text>
<text x="54.3" y="133.5">* 24.6</text>
<text x="107.4" y="172.8">* 7.5</text>
<text x="102.7" y="178.1">* 6.2</text>
<text x="225.7" y="176.5">*</text>
<text x="237.2" y="176.6">0.05</text>
<text x="156.8" y="183.4" transform="rotate(-90 156.8 183.4)">0.6</text>
<text x="164.1" y="183.6" transform="rotate(-90 164.1 183.6)">0.8</text>
<text x="67.4" y="187.2" transform="rotate(-90 67.4 187.2)">* 3.6</text>
<text x="272.5" y="204.9">0.05</text>
<text x="284.8" y="205.6">*</text>
<text x="312.7" y="205.2">0.05</text>
<text x="324.9" y="205.6">*</text>
</g>
<g font-size="4.1" fill="#191924">
<text x="173.2" y="116.8" transform="rotate(-74 173.2 116.8)">C0.2 MAX</text>
<text x="177.3" y="123.6" transform="rotate(-75 177.3 123.6)">C0.2 MAX</text>
<text x="130.9" y="137.1">断面図 C-C</text>
<text x="136.3" y="200.3" transform="rotate(66 136.3 200.3)">C0.2 MAX</text>
<text x="60.8" y="220.1" transform="rotate(-60 60.8 220.1)">C0.2 MAX</text>
<text x="399" y="269.9">PAGE</text>
</g>
<g font-size="3.5">
<text x="141.2" y="56.9" transform="rotate(30 141.2 56.9)">R0.4</text>
<text x="187.2" y="57.5" transform="rotate(30 187.2 57.5)">R0.4</text>
<text x="141.1" y="60.9" transform="rotate(30 141.1 60.9)">0.1</text>
<text x="187.1" y="61.5" transform="rotate(30 187.1 61.5)">0.1</text>
<text x="145.2" y="71.1" transform="rotate(30 145.2 71.1)">R0.4</text>
<text x="196.6" y="70.6" transform="rotate(30 196.6 70.6)">R0.4</text>
<text x="145.1" y="75.2" transform="rotate(30 145.1 75.2)">0.1</text>
<text x="196.5" y="74.7" transform="rotate(30 196.5 74.7)">0.1</text>
<text x="326.2" y="166.1">バリ方向</text>
<text x="118.3" y="197.4">バリ方向</text>
</g>
<g font-size="2.9" fill="#00f">
<text x="95.3" y="34.2" transform="rotate(-90 95.3 34.2)">±0.1</text>
<text x="176.7" y="47.5">±0.1</text>
<text x="203.8" y="52.4" transform="rotate(-90 203.8 52.4)">±0.1</text>
<text x="209.9" y="52.4" transform="rotate(-90 209.9 52.4)">±0.1</text>
<text x="321.8" y="66.1" transform="rotate(-90 321.8 66.1)">±0.1</text>
<text x="27.7" y="91.4" transform="rotate(-90 27.7 91.4)">±0.1</text>
<text x="141.3" y="111.7" transform="rotate(-90 141.3 111.7)">±0.2</text>
<text x="203.7" y="109.9" transform="rotate(-90 203.7 109.9)">±0.1</text>
<text x="209.9" y="110.2" transform="rotate(-90 209.9 110.2)">±0.1</text>
<text x="320.3" y="113.3" transform="rotate(57 320.3 113.3)">±0.1</text>
<text x="68.6" y="127.4">±0.1</text>
<text x="68.6" y="133.5">±0.2</text>
<text x="119.6" y="172.8">±0.2</text>
<text x="153.9" y="173.8" transform="rotate(-90 153.9 173.8)">0</text>
<text x="67.3" y="174.9" transform="rotate(-90 67.3 174.9)">±0.1</text>
<text x="114.9" y="178.1">±0.05</text>
<text x="156.8" y="175.3" transform="rotate(-90 156.8 175.3)">-0.03</text>
<text x="164.1" y="175.4" transform="rotate(-90 164.1 175.4)">±0.06</text>
</g>
<g font-size="2.9">
<text x="27.7" y="65.9" transform="rotate(-90 27.7 65.9)">±0.2</text>
<text x="230" y="65" transform="rotate(54 230 65)">±0.1</text>
<text x="245.3" y="60.4">±0.2</text>
<text x="248.9" y="133.6">±0.2</text>
<text x="270.1" y="133.4">±0.2</text>
<text x="280.3" y="180.6" transform="rotate(-62 280.3 180.6)">±0.3</text>
</g>
<g font-size="2.8">
<text x="158.4" y="204.8">バリは高さは</text>
<text x="158.4" y="208.7">厚み方向0.01mm以下のこと</text>
</g>
</svg>
